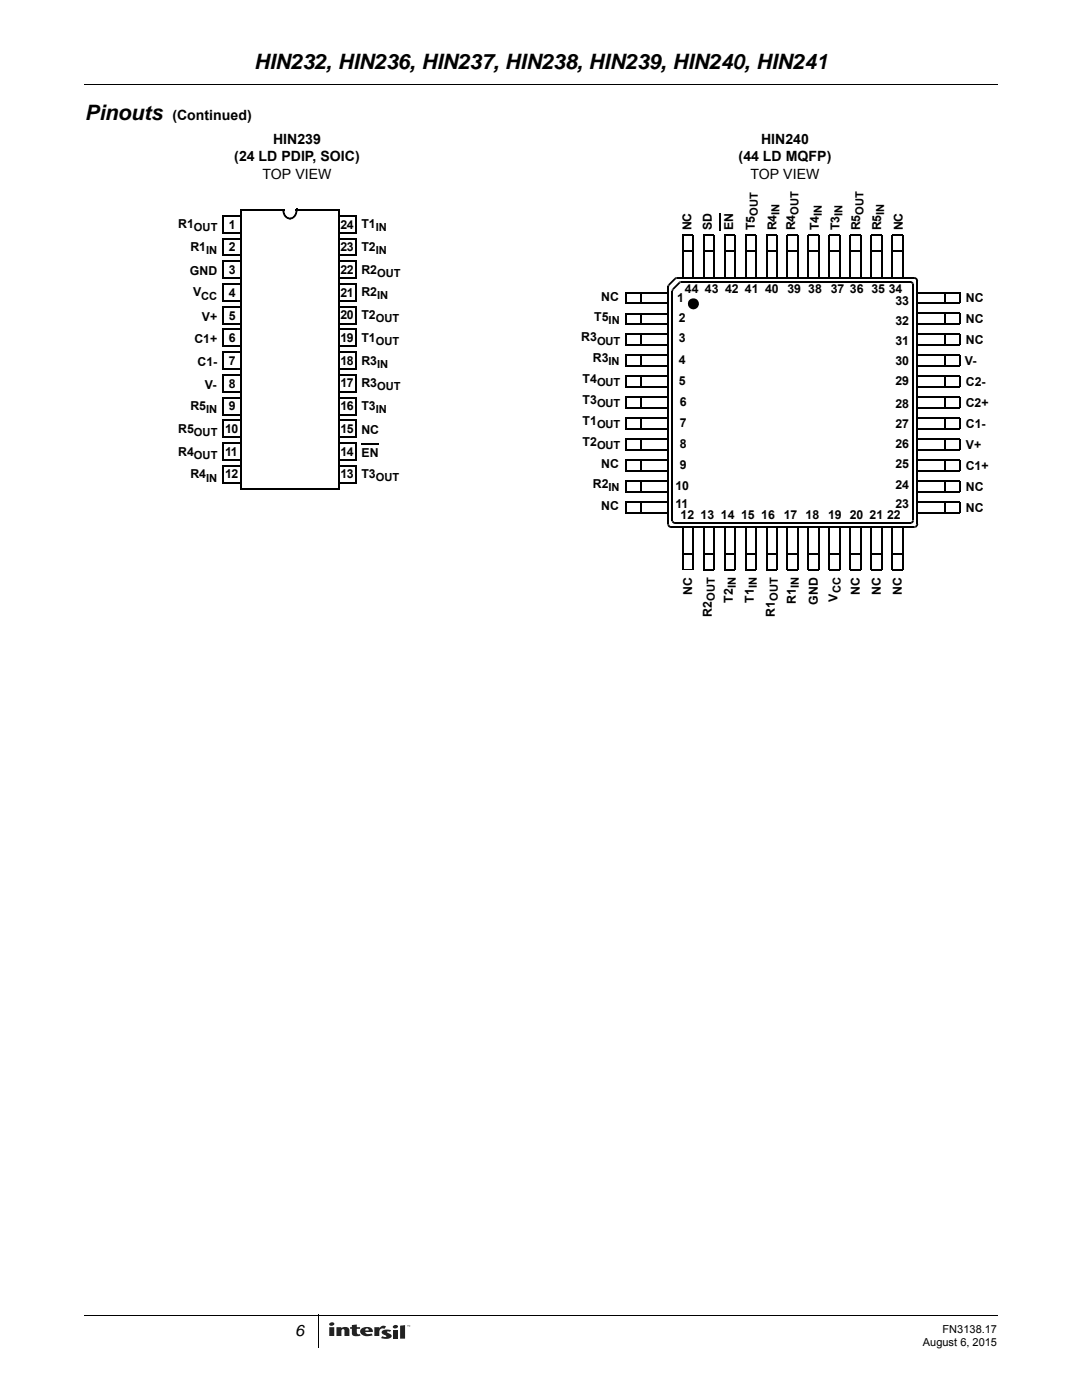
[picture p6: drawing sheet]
<svg xmlns="http://www.w3.org/2000/svg" width="216mm" height="279mm" viewBox="0 0 216 279" stroke-linecap="round" stroke-linejoin="round" font-family="sans-serif">
<path d="M16.8 16.8l.1 .2zM16.8 262.4l.1 .2zM63.4 262.4l.2 .1z" fill="#000"/>
<path d="M16.9 16.9h182.2M16.9 262.5h182.2M63.5 262.5v6.4" fill="none" stroke="#000" stroke-width=".2"/>
<path d="M65.3 263.5h17v4.4h-17z" fill="#fff"/>
<g fill="#221f1f">
<path d="M78.5 264.6a.56 .56 0 0 1 .9 .2 .56 .56 0 0 1-.5 .3 .56 .56 0 0 1-.5-.3z"/>
<path d="M74.7 264.9h1v.2a.94 .94 0 0 1 1.3-.4l-.3 .5a.68 .68 0 0 0-.7 0 .68 .68 0 0 0-.3 .7v.7h-1z"/>
<path d="M67.1 264.9h1v.2a.98 .98 0 0 1 1.6 .4v1.1h-1v-1.1l-.3-.2-.2 .2-.1 1.1h-1z"/>
<path d="M70.2 264.4l1-.1v.6h.6v.3h-.6l.1 .9 .2 .2 .3-.1 .1 .4-.5 .1a.88 .88 0 0 1-1.2-.6v-.9h-.3v-.3h.3z"/>
<path d="M78.4 265.4h1v1.8h-1z"/>
<path d="M79.8 264.6l1-.1v2.7h-1z"/>
<path d="M76.3 265.6l.6-.2 1.2 .1-.3 .3-.5-.1v.3a.75 .75 0 0 1 .8 .8 1.96 1.96 0 0 1-2.1 .2l.3-.3a.58 .58 0 0 0 .8 0l-.8-.5a.38 .38 0 0 1 0-.6z"/>
<path d="M81.3 264.5h.2l-.1 .2zM81.5 264.5l.2 .2 .1-.2v.2v-.2l-.1 .2-.1-.2-.1 .2z"/>
<path d="M65.7 264.9v1.7h1v-1.7zM65.8 264.1l-.1 .1a.51 .51 0 0 0 .6 .4 .51 .51 0 0 0 .4-.5 .65 .65 0 0 0-.9 0z"/>
<path d="M72.1 265.2a.87 .87 0 0 0-.1 .9 .87 .87 0 0 0 .8 .5l1.6-.1-.3-.4-.4 .1a.62 .62 0 0 1-.8-.4h1.5a.94 .94 0 0 0-1.2-1l-.5 .1zM73 265.2h.4l.2 .3h-.7z"/>
</g>
<path d="M72.1 88.6h3.4" fill="none" stroke="#000" stroke-width=".25"/>
<path d="M44.5 43.1h3.4v3.3h-3.4z" fill="#fff"/>
<path d="M44.3 43.1h3.7M44.5 46.4h3.5M44.5 43.1v3.5" fill="none" stroke="#000" stroke-width=".36"/>
<path d="M44.5 47.6h3.4v3.4h-3.4z" fill="#fff"/>
<path d="M44.3 47.6h3.7M44.5 51h3.5M44.5 47.6v3.6" fill="none" stroke="#000" stroke-width=".36"/>
<path d="M44.5 52.2h3.4v3.3h-3.4z" fill="#fff"/>
<path d="M44.3 52.2h3.7M44.5 55.5h3.5M44.5 52.2v3.5" fill="none" stroke="#000" stroke-width=".36"/>
<path d="M44.5 56.7h3.4v3.3h-3.4z" fill="#fff"/>
<path d="M44.3 56.7h3.7M44.5 56.7v3.5M44.5 60h3.5" fill="none" stroke="#000" stroke-width=".36"/>
<path d="M44.5 61.2h3.4v3.4h-3.4z" fill="#fff"/>
<path d="M44.3 61.2h3.7M44.5 64.6h3.5M44.5 61.2v3.6" fill="none" stroke="#000" stroke-width=".36"/>
<path d="M44.5 65.7h3.4v3.4h-3.4z" fill="#fff"/>
<path d="M44.3 65.8h3.7M44.5 69.1h3.5M44.5 65.7v3.6" fill="none" stroke="#000" stroke-width=".36"/>
<path d="M44.5 70.3h3.4v3.3h-3.4z" fill="#fff"/>
<path d="M44.3 70.3h3.7M44.5 73.6h3.5M44.5 70.3v3.5" fill="none" stroke="#000" stroke-width=".36"/>
<path d="M44.5 74.8h3.4v3.4h-3.4z" fill="#fff"/>
<path d="M44.3 74.8h3.7M44.5 78.2h3.5M44.5 74.8v3.6" fill="none" stroke="#000" stroke-width=".36"/>
<path d="M44.5 79.4h3.4v3.3h-3.4z" fill="#fff"/>
<path d="M44.3 79.4h3.7M44.5 79.4v3.5M44.5 82.7h3.5" fill="none" stroke="#000" stroke-width=".36"/>
<path d="M44.5 83.9h3.4v3.3h-3.4z" fill="#fff"/>
<path d="M44.3 83.9h3.7M44.5 87.3h3.5M44.5 83.9v3.5" fill="none" stroke="#000" stroke-width=".36"/>
<path d="M44.5 88.4h3.4v3.4h-3.4z" fill="#fff"/>
<path d="M44.3 88.4h3.7M44.5 91.8h3.5M44.5 88.4v3.6" fill="none" stroke="#000" stroke-width=".36"/>
<path d="M44.5 93h3.4v3.3h-3.4z" fill="#fff"/>
<path d="M44.3 93h3.7M44.5 96.3h3.5M44.5 93v3.5" fill="none" stroke="#000" stroke-width=".36"/>
<path d="M67.6 79.4h3.4v3.3h-3.4z" fill="#fff"/>
<path d="M67.4 79.4h3.7M71 79.4v3.5M67.4 82.7h3.6" fill="none" stroke="#000" stroke-width=".36"/>
<path d="M67.6 74.8h3.4v3.4h-3.4z" fill="#fff"/>
<path d="M67.4 74.8h3.7M67.4 78.2h3.6M71 74.8v3.6" fill="none" stroke="#000" stroke-width=".36"/>
<path d="M67.6 70.3h3.4v3.3h-3.4z" fill="#fff"/>
<path d="M67.4 70.3h3.7M67.4 73.6h3.6M71 70.3v3.5" fill="none" stroke="#000" stroke-width=".36"/>
<path d="M67.6 65.7h3.4v3.4h-3.4z" fill="#fff"/>
<path d="M67.4 65.8h3.7M67.4 69.1h3.6M71 65.7v3.6" fill="none" stroke="#000" stroke-width=".36"/>
<path d="M67.6 61.2h3.4v3.4h-3.4z" fill="#fff"/>
<path d="M67.4 61.2h3.7M67.4 64.6h3.6M71 61.2v3.6" fill="none" stroke="#000" stroke-width=".36"/>
<path d="M67.6 56.7h3.4v3.3h-3.4z" fill="#fff"/>
<path d="M67.4 56.7h3.7M71 56.7v3.5M67.4 60h3.6" fill="none" stroke="#000" stroke-width=".36"/>
<path d="M67.6 52.2h3.4v3.3h-3.4z" fill="#fff"/>
<path d="M67.4 52.2h3.7M67.4 55.5h3.6M71 52.2v3.5" fill="none" stroke="#000" stroke-width=".36"/>
<path d="M67.6 47.6h3.4v3.4h-3.4z" fill="#fff"/>
<path d="M67.4 47.6h3.7M67.4 51h3.6M71 47.6v3.6" fill="none" stroke="#000" stroke-width=".36"/>
<path d="M67.6 43.1h3.4v3.3h-3.4z" fill="#fff"/>
<path d="M67.4 43.1h3.7M67.4 46.4h3.6M71 43.1v3.5" fill="none" stroke="#000" stroke-width=".36"/>
<path d="M67.6 83.9h3.4v3.3h-3.4z" fill="#fff"/>
<path d="M67.4 83.9h3.7M67.4 87.3h3.6M71 83.9v3.5" fill="none" stroke="#000" stroke-width=".36"/>
<path d="M67.6 88.4h3.4v3.4h-3.4z" fill="#fff"/>
<path d="M67.4 88.4h3.7M67.4 91.8h3.6M71 88.4v3.6" fill="none" stroke="#000" stroke-width=".36"/>
<path d="M67.6 93h3.4v3.3h-3.4z" fill="#fff"/>
<path d="M67.4 93h3.7M67.4 96.3h3.6M71 93v3.5" fill="none" stroke="#000" stroke-width=".36"/>
<path d="M48 41.9h8.6l1.2 55.6h-9.8z" fill="#fff"/>
<path d="M47.9 41.9h8.8M48 41.9v55.8M48 97.5h10" fill="none" stroke="#000" stroke-width=".36"/>
<path d="M56.3 41.7h.4v.1h-.4zM56.3 41.8h.4v.1v.2l-.3 .1 .3-.1 .1 .4-.1-.3 .1 .1-.4 .1 .3-.1 .2 .5-.1-.3v.1l-.3 .1 .3-.2 .1 .2v.1l-.3 .2 .3-.2 .1 .2v-.2l-.3 .3 .3-.2 .1 .2-.3 .2 .3-.3 .1 .2-.3 .2 .3-.3-.2 .4 .2-.3 .3 .1-.2 .4 .2-.4-.1 .4 .1-.4 .2 .1-.1 .4v-.4h.1v.4l-.2-.1 .1-.3-.1 .3-.6-.3 .3-.3-.3 .2-.2-.1 .3-.2-.3 .1-.1-.1 .4-.2-.4 .1v-.1l.3-.1-.3 .2-.1-.4h.3h-.3l-.1-.2 .3-.1-.3 .1v-.4h.3l-.3 .1zM57.7 43.4v.4zM57.8 43.4l.2 .1-.1 .3h-.2z" fill="#000"/>
<path d="M59.2 41.9h8.5v55.6h-9.8z" fill="#fff"/>
<g fill="none" stroke="#000" stroke-width=".36">
<path d="M59 41.9h8.9M67.7 41.9v55.8M127.9 58.4v2.1M133.3 58.4h-8.5v2.1h8.5M133.3 57.2v47.3M134.2 58.1v45.8M135.1 55.5h47.3M136 56.3h45.7M136.2 50h2.1M138.3 47h-2.1v8.5M138.3 47v8.5M140.4 47h2.1"/>
<path d="M140.4 50h2.1M140.4 47v8.5M142.5 47v8.5M144.6 50h2.1M144.6 55.5v-8.5h2.1v8.5M148.8 50h2.1M148.8 55.5v-8.5h2.1v8.5M153 50h2M153 55.5v-8.5h2v8.5M157.1 50h2.1M157.1 55.5v-8.5h2.1v8.5M161.3 50h2.1"/>
<path d="M161.3 55.5v-8.5h2.1v8.5M165.5 50h2.1M167.6 47h-2.1v8.5M167.6 47v8.5M169.7 47h2.1v8.5M169.7 50h2M169.7 47v8.5M173.8 50h2.1M173.9 55.5l-.1-8.5h2.1v8.5M178 47h2.1M178 50h2.1M178 47v8.5"/>
<path d="M180.1 47v8.5M182.2 56.8v47.1M183 58.4h8.5v2.1h-8.5M183 56.1v48.4M188.5 58.4v2.1M124.8 73h8.5M124.8 75.1h8.5M124.8 77.2h8.5M124.8 79.3h8.5M124.8 75.1v2.1M124.8 79.3v2.1h8.5M127.9 62.6v2.1"/>
<path d="M127.9 66.7v2.1M127.9 70.9v2.1M127.9 75.1v2.1M127.9 79.3v2.1M133.3 62.6h-8.5v2.1h8.5M133.3 66.7h-8.5v2.1h8.5M133.3 70.9h-8.5v2.1M183 62.6h8.5v2l-8.5 .1M183 66.7h8.5v2.1h-8.5M183 70.9h8.5M183 73h8.5M183 75.1h8.5"/>
<path d="M183 79.3h8.5v2.1h-8.5M188.5 62.5v2.1M188.5 66.7v2.1M188.5 70.9v2.1M188.5 75.1v2.1M188.5 79.3v2.1M191.5 70.9v2.1M191.5 75.1v2.1h-8.5M57.8 97.5h9.9M127.9 83.5v2.1M127.9 87.6v2.1M127.9 91.8v2.1"/>
<path d="M127.9 96v2.1M133.3 83.5h-8.5v2.1h8.5M133.3 87.6h-8.5v2.1h8.5M133.3 91.8h-8.5v2.1h8.5M133.3 96h-8.5v2.1h8.5M183 83.5h8.5v2.1h-8.5M183 87.6h8.5v2.1h-8.5M183 91.8h8.5v2.1h-8.5M183 96h8.5v2.1h-8.5M188.5 83.5v2.1M188.5 87.6v2.1M188.5 91.8v2.1"/>
<path d="M188.5 96v2.1M127.9 100.2v2.1M133.3 100.2h-8.5v2.1h8.5M134 105.2h48.4M134.7 104.4h47M136.2 110.6h2.1M136.2 105.2v8.5M138.3 105.2v8.5M140.4 110.6h2.1M140.4 113.7h2.1M140.4 105.2v8.5M142.5 105.2v8.5"/>
<path d="M144.6 110.6h2.1M144.6 105.2v8.5h2.1v-8.5M148.8 110.6h2.1M148.8 105.2v8.5h2.1v-8.5M153 110.6h2M153 105.2v8.5h2v-8.5M157.1 110.6h2.1M157.1 105.2v8.5h2.1v-8.5M161.3 110.6h2.1M161.3 105.2v8.5h2.1v-8.5M165.5 110.6h2.1M165.5 105.2v8.5h2.1"/>
<path d="M167.6 105.2v8.5M169.7 110.6h2M169.7 105.2v8.5M171.8 105.2v8.5h-2.1M173.8 110.6h2.1M173.9 105.2l-.1 8.5h2.1v-8.5M178 110.6h2.1M178 113.7h2.1M178 105.2v8.5M180.1 105.2v8.5M183 100.2h8.5v2.1h-8.5M188.5 100.2v2.1"/>
</g>
<g fill="#000">
<path d="M57.8 43.4h.3v.2h-.3zM59 41.9h.4v.3l-.4-.1h.4l-.1 .3 .1-.4-.2 .7-.3-.2 .3 .2-.1 .2-.3-.1 .2 .3-.1 .2-.3-.3 .3 .2-.2 .2-.5 .3-.1-.3 .1 .3-.2 .1v-.4l.1 .4-.3 .1v-.3h.3l-.1 .2-.1-.4h.2v.4l-.1-.4h.2l.1 .3-.1-.3 .1-.1 .1 .3-.1-.3 .2-.1 .2 .3-.2-.3 .1-.1 .3 .2-.3-.2v-.1l.4 .2-.3-.3 .3 .2-.3-.2 .1-.1 .3 .1-.3-.1 .1-.2 .3 .1h-.3v-.3l.4 .1h-.4l.1-.2 .3 .1-.3-.1v-.1h.4h-.4v-.2h.4h-.4zM59 41.7h.4v.2h-.4zM133.2 57l.3 .1v.2l-.4-.1zM133.2 56.9l.3 .2-.3-.1zM133.3 56.8l.3 .2-.1 .1-.3-.2zM134 57.8l.4 .1v.2h-.4zM134.1 57.7l.3 .2-.3-.1zM134.2 57.6l.3 .2-.1 .1-.3-.2zM134.6 55.5l.3-.2 .1 .4-.2 .1zM133.3 56.7l1.3-1.2 .3 .2-1.3 1.3zM134.9 55.3h.1v.4h-.1z"/>
<path d="M135 55.3h.1v.3l-.1 .1zM135.5 56.3l.2-.2 .1 .4h-.1zM134.2 57.6l1.3-1.3 .2 .2-1.2 1.3zM135.7 56.1h.1l.1 .4zM135.8 56.1h.1l.1 .4h-.1zM181.7 56.1l.3 .1 .3 .4-.3 .1-.4-.2zM182 56.7h.4v.1h-.4zM182 56.6h.3l.1 .1zM182.4 55.3l.4 .1 .4 .4-.4 .2-.2-.3-.2-.1zM182.9 56h.3v.1h-.3zM182.8 55.9l.4-.1v.2h-.3zM137.6 59.9l.1-.2a1.15 1.15 0 0 1 1.4 .1l.4 .8h-.4l-.2-.5-.7-.2-.5 .4v.6l.4 .4 .4 .1 .4-.3 .2-.5h.4a1.1 1.1 0 0 1-1.5 1.1 1.1 1.1 0 0 1-.5-1.8z"/>
<path d="M139.1 60.6h.4zM133.1 104.6l.4-.1v.1l-.3 .1zM133.2 104.7l.3-.1v.2l-.3 .1zM133.2 104.9l.3-.2 .5 .3-.1 .4-.5-.2zM134 103.8h.4v.1h-.4zM134 103.9h.3l.1 .1-.4 .1zM134 104.1l.4-.1 .3 .2v.4l-.3-.1zM181.7 104.2h.1v.4h-.1zM181.7 104.2l.2 .3-.1 .1zM182 103.8h.4v.2l-.5 .5-.1-.3zM182.4 105h.1v.4h-.1zM182.5 105h.1l.1 .3-.2 .1z"/>
<path d="M182.9 104.5h.3v.2l-.2 .5-.3 .1-.2-.3z"/>
</g>
<circle cx="138.4" cy="60.6" r=".92" fill="#000"/>
<path d="M136.2 113.7h2.1" fill="none" stroke="#000" stroke-width=".2"/>
<path d="M143.7 42.6v3.4" fill="none" stroke="#000" stroke-width=".25"/>
<g font-size="4.2">
<text x="50.7" y="13.8">HIN232, HIN236, HIN237, HIN238, HIN239, HIN240, HIN241</text>
<text x="16.9" y="24">Pinouts</text>
</g>
<text font-size="3.2" x="58.9" y="266.5">6</text>
<g font-size="2.8">
<text x="34.4" y="24">(Continued)</text>
<text x="54.5" y="28.7">HIN239</text>
<text x="151.8" y="28.7">HIN240</text>
<text x="46.8" y="32.2">(24 LD PDIP, SOIC)</text>
<text x="52.4" y="35.8">TOP VIEW</text>
<text x="147.4" y="32.2">(44 LD MQFP)</text>
<text x="149.8" y="35.7">TOP VIEW</text>
</g>
<g font-size="2.5">
<text x="35.5" y="45.5">R1</text>
<text x="45.7" y="45.6">1</text>
<text x="67.9" y="45.6">24</text>
<text x="72.1" y="45.5">T1</text>
<text x="138" y="46" transform="rotate(-90 138 46)">NC</text>
<text x="142" y="46" transform="rotate(-90 142 46)">SD</text>
<text x="146.3" y="46" transform="rotate(-90 146.3 46)">EN</text>
<text x="150.6" y="46" transform="rotate(-90 150.6 46)">T5</text>
<text x="154.9" y="46" transform="rotate(-90 154.9 46)">R4</text>
<text x="158.7" y="46" transform="rotate(-90 158.7 46)">R4</text>
<text x="163.4" y="46" transform="rotate(-90 163.4 46)">T4</text>
<text x="167.5" y="46" transform="rotate(-90 167.5 46)">T3</text>
<text x="171.7" y="46" transform="rotate(-90 171.7 46)">R5</text>
<text x="175.8" y="46" transform="rotate(-90 175.8 46)">R5</text>
<text x="180.1" y="46" transform="rotate(-90 180.1 46)">NC</text>
<text x="38" y="50.1">R1</text>
<text x="45.7" y="50.2">2</text>
<text x="67.9" y="50.2">23</text>
<text x="72.1" y="50.1">T2</text>
<text x="37.9" y="54.9">GND</text>
<text x="38.5" y="59.2">V</text>
<text x="45.7" y="54.7">3</text>
<text x="45.7" y="59.3">4</text>
<text x="67.9" y="59.2">21</text>
<text x="67.9" y="54.7">22</text>
<text x="72.1" y="54.6">R2</text>
<text x="72.1" y="59.1">R2</text>
<text x="136.7" y="58.5">44 43 42 41 40</text>
<text x="157.1" y="58.5">39 38</text>
<text x="165.8" y="58.5">37 36 35 34</text>
<text x="40.3" y="64">V+</text>
<text x="45.7" y="63.8">5</text>
<text x="67.9" y="63.7">20</text>
<text x="72.1" y="63.7">T2</text>
<text x="118.6" y="64">T5</text>
<text x="120" y="60">NC</text>
<text x="135.1" y="60.3">1</text>
<text x="135.4" y="64.3">2</text>
<text x="178.7" y="60.8">33</text>
<text x="178.7" y="64.8">32</text>
<text x="192.7" y="64.5">NC</text>
<text x="192.7" y="60.3">NC</text>
<text x="38.8" y="68.5">C1+</text>
<text x="45.7" y="68.3">6</text>
<text x="67.9" y="68.3">19</text>
<text x="72.1" y="68.2">T1</text>
<text x="116" y="68.1">R3</text>
<text x="135.4" y="68.3">3</text>
<text x="178.7" y="68.8">31</text>
<text x="192.7" y="68.7">NC</text>
<text x="39.4" y="73">C1-</text>
<text x="40.9" y="77.6">V-</text>
<text x="45.7" y="72.8">7</text>
<text x="45.7" y="77.4">8</text>
<text x="67.9" y="77.3">17</text>
<text x="67.9" y="72.8">18</text>
<text x="72.1" y="77.3">R3</text>
<text x="72.1" y="72.7">R3</text>
<text x="116.2" y="76.5">T4</text>
<text x="118.3" y="72.3">R3</text>
<text x="135.4" y="72.6">4</text>
<text x="135.4" y="76.8">5</text>
<text x="178.7" y="72.8">30</text>
<text x="178.7" y="76.9">29</text>
<text x="192.6" y="72.9">V-</text>
<text x="192.7" y="77">C2-</text>
<text x="38" y="81.9">R5</text>
<text x="45.7" y="81.9">9</text>
<text x="67.9" y="81.9">16</text>
<text x="72.1" y="81.8">T3</text>
<text x="116.2" y="80.7">T3</text>
<text x="135.7" y="81">6</text>
<text x="178.7" y="81.4">28</text>
<text x="192.7" y="81.2">C2+</text>
<text x="35.5" y="86.4">R5</text>
<text x="44.9" y="86.4">10</text>
<text x="67.9" y="86.5">15</text>
<text x="72.1" y="86.6">NC</text>
<text x="116.2" y="84.9">T1</text>
<text x="116.2" y="89">T2</text>
<text x="135.7" y="85.1">7</text>
<text x="135.7" y="89.4">8</text>
<text x="178.7" y="85.3">27</text>
<text x="178.7" y="89.3">26</text>
<text x="192.7" y="89.6">V+</text>
<text x="192.7" y="85.4">C1-</text>
<text x="35.5" y="90.9">R4</text>
<text x="38" y="95.5">R4</text>
<text x="44.9" y="91">11</text>
<text x="44.9" y="95.5">12</text>
<text x="67.9" y="90.9">14</text>
<text x="67.9" y="95.5">13</text>
<text x="72.1" y="91.2">EN</text>
<text x="72.1" y="95.4">T3</text>
<text x="120" y="93.5">NC</text>
<text x="135.7" y="93.6">9</text>
<text x="178.7" y="93.5">25</text>
<text x="192.7" y="93.8">C1+</text>
<text x="118.3" y="97.4">R2</text>
<text x="120" y="101.9">NC</text>
<text x="134.8" y="97.7">10</text>
<text x="134.8" y="101.4">11</text>
<text x="178.7" y="97.6">24</text>
<text x="178.7" y="101.4">23</text>
<text x="192.7" y="97.9">NC</text>
<text x="135.8" y="103.5">12 13 14 15 16</text>
<text x="156.4" y="103.5">17</text>
<text x="160.8" y="103.5">18</text>
<text x="165.2" y="103.5">19</text>
<text x="169.5" y="103.5">20</text>
<text x="173.5" y="103.5">21</text>
<text x="177" y="103.5">22</text>
<text x="192.7" y="102.1">NC</text>
<text x="138.1" y="118.8" transform="rotate(-90 138.1 118.8)">NC</text>
<text x="171.6" y="118.8" transform="rotate(-90 171.6 118.8)">NC</text>
<text x="175.7" y="118.8" transform="rotate(-90 175.7 118.8)">NC</text>
<text x="179.9" y="118.8" transform="rotate(-90 179.9 118.8)">NC</text>
<text x="142" y="123.1" transform="rotate(-90 142 123.1)">R2</text>
<text x="146.2" y="120.3" transform="rotate(-90 146.2 120.3)">T2</text>
<text x="150.4" y="120.3" transform="rotate(-90 150.4 120.3)">T1</text>
<text x="154.6" y="123.1" transform="rotate(-90 154.6 123.1)">R1</text>
<text x="158.8" y="120.6" transform="rotate(-90 158.8 120.6)">R1</text>
<text x="163.2" y="120.7" transform="rotate(-90 163.2 120.7)">GND</text>
<text x="167.1" y="120.1" transform="rotate(-90 167.1 120.1)">V</text>
</g>
<g font-size="2.2">
<text x="38.7" y="46.1">OUT</text>
<text x="75" y="46.1">IN</text>
<text x="151.2" y="43.1" transform="rotate(-90 151.2 43.1)">OUT</text>
<text x="155.5" y="42.8" transform="rotate(-90 155.5 42.8)">IN</text>
<text x="159.3" y="42.8" transform="rotate(-90 159.3 42.8)">OUT</text>
<text x="164" y="43.1" transform="rotate(-90 164 43.1)">IN</text>
<text x="168.1" y="43.1" transform="rotate(-90 168.1 43.1)">IN</text>
<text x="172.3" y="42.8" transform="rotate(-90 172.3 42.8)">OUT</text>
<text x="176.4" y="42.8" transform="rotate(-90 176.4 42.8)">IN</text>
<text x="41.1" y="50.7">IN</text>
<text x="75" y="50.7">IN</text>
<text x="40.2" y="59.8">CC</text>
<text x="75.3" y="55.2">OUT</text>
<text x="75.3" y="59.8">IN</text>
<text x="75" y="64.3">OUT</text>
<text x="121.4" y="64.6">IN</text>
<text x="75" y="68.8">OUT</text>
<text x="119.1" y="68.8">OUT</text>
<text x="75.3" y="77.9">OUT</text>
<text x="75.3" y="73.4">IN</text>
<text x="119.1" y="77.1">OUT</text>
<text x="121.4" y="72.9">IN</text>
<text x="41.1" y="82.5">IN</text>
<text x="75" y="82.4">IN</text>
<text x="119.1" y="81.3">OUT</text>
<text x="38.7" y="87">OUT</text>
<text x="119.1" y="89.7">OUT</text>
<text x="119.1" y="85.5">OUT</text>
<text x="38.7" y="91.5">OUT</text>
<text x="41.1" y="96.1">IN</text>
<text x="75" y="96.1">OUT</text>
<text x="121.4" y="98">IN</text>
<text x="142.7" y="119.9" transform="rotate(-90 142.7 119.9)">OUT</text>
<text x="146.9" y="117.4" transform="rotate(-90 146.9 117.4)">IN</text>
<text x="151" y="117.4" transform="rotate(-90 151 117.4)">IN</text>
<text x="155.2" y="119.9" transform="rotate(-90 155.2 119.9)">OUT</text>
<text x="159.4" y="117.4" transform="rotate(-90 159.4 117.4)">IN</text>
<text x="167.7" y="118.4" transform="rotate(-90 167.7 118.4)">CC</text>
<text x="184.1" y="268.6">August 6, 2015</text>
<text x="188.1" y="266.1">FN3138.17</text>
</g>
</svg>
